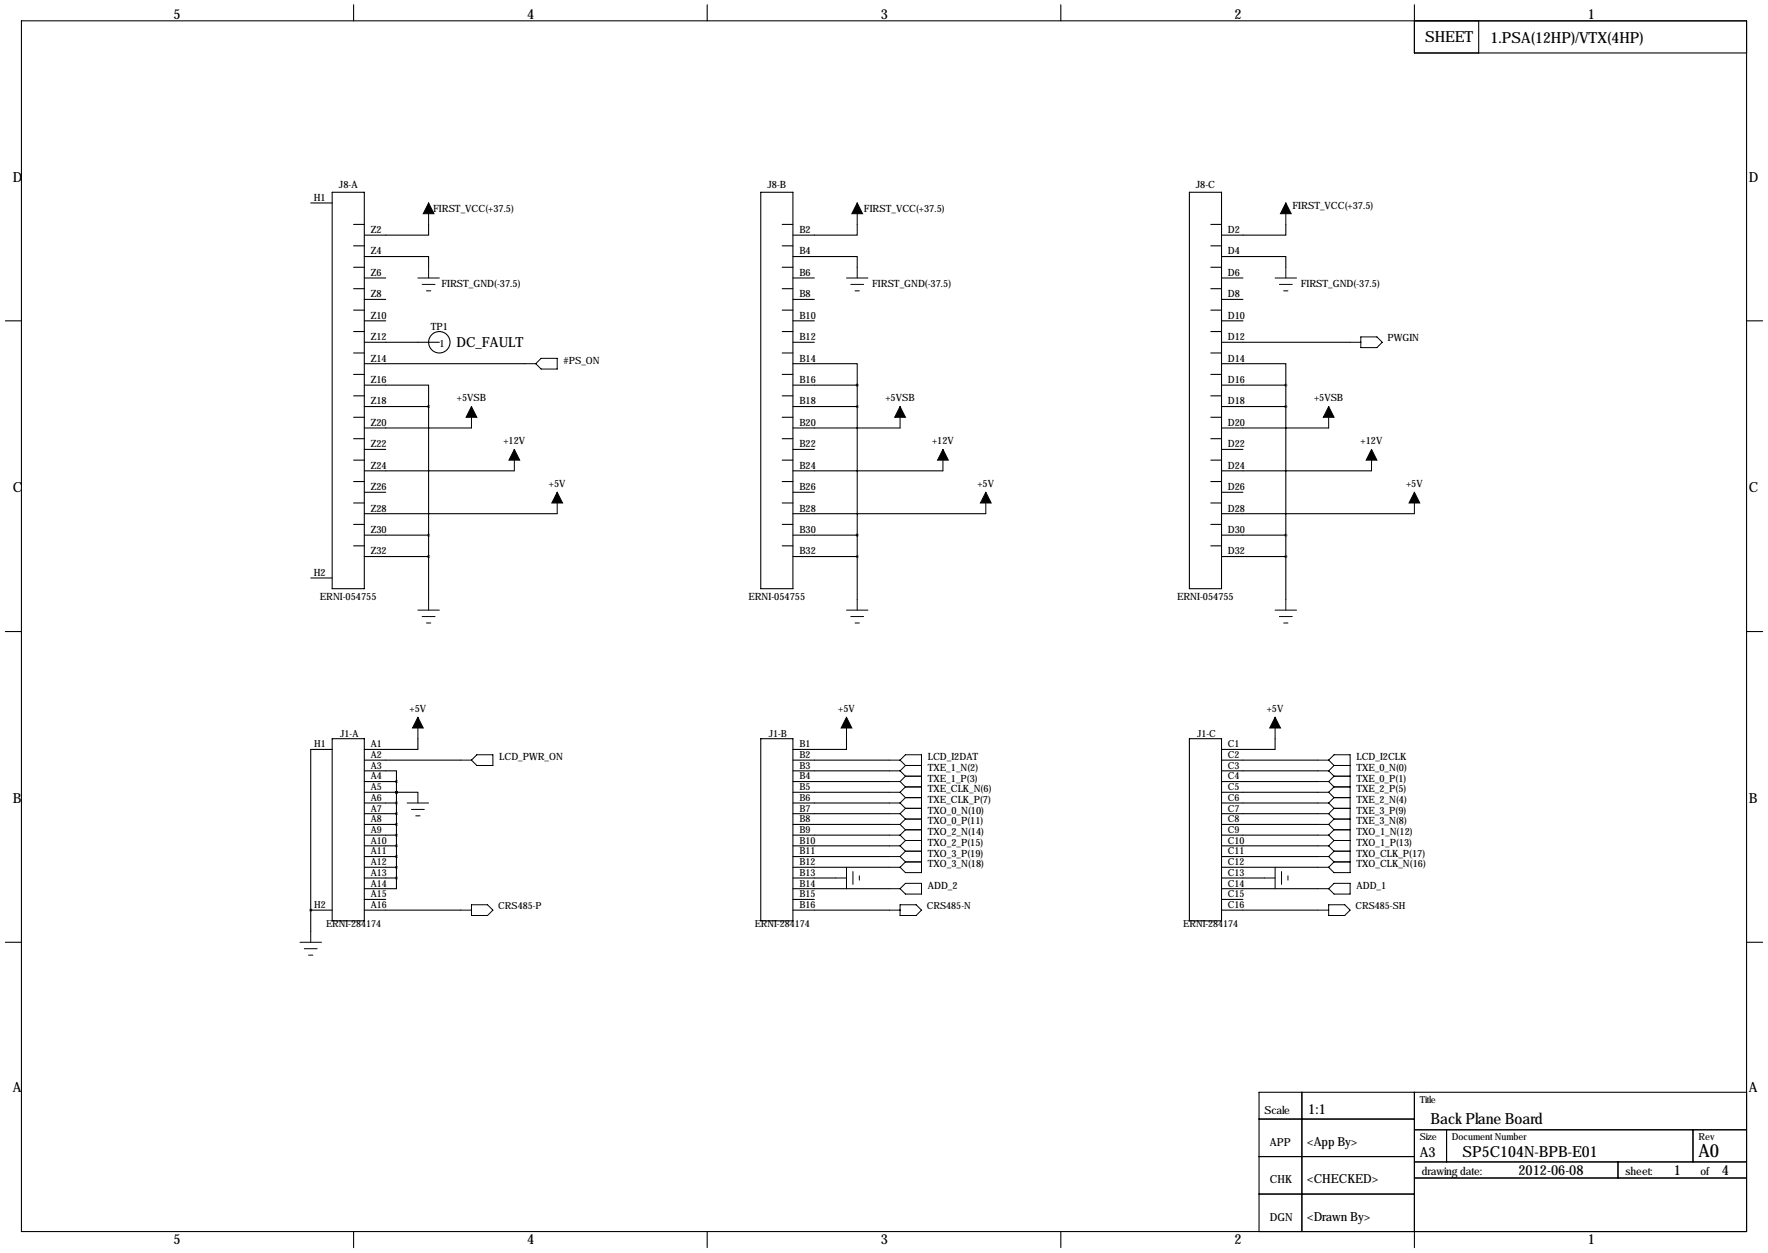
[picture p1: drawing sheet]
<svg xmlns="http://www.w3.org/2000/svg" width="419mm" height="297mm" viewBox="0 0 419 297" stroke-linecap="round" stroke-linejoin="round" font-family="sans-serif">
<g fill="none" stroke="#000" stroke-width=".25">
<path d="M5.1 4.9h408.9v287.1h-408.9zM83.8 1.1v3.8M167.6 1.1v3.8M251.5 1.1v3.8M335.3 1.1v11.5h78.7M350.5 4.9v7.7M73.7 48.1h5M78.7 45.6h7.7v94h-7.7zM83.8 53.2h2.6M83.8 58.3h2.6M101.6 53.2v2.5h-15.2M180.3 45.6h7.7v94h-7.7z"/>
<path d="M185.4 53.2h2.6M185.4 58.3h2.6M203.2 53.2v2.5h-15.2M281.9 45.6h7.7v94h-7.7zM287 53.2h2.6M287 58.3h2.6M304.8 53.2v2.5h-15.2M1.3 76.1h3.8M83.8 63.4h2.6M83.8 68.4h2.6M83.8 73.5h2.6M83.8 78.6h2.6"/>
<path d="M86.4 60.8h15.2v2.6M86.4 76.1h5M86.4 65.9h5M86.4 71h5M185.4 63.4h2.6M185.4 68.4h2.6M185.4 73.5h2.6M185.4 78.6h2.6M188 60.8h15.2v2.6M188 76.1h5M188 65.9h5M188 71h5"/>
<path d="M287 63.4h2.6M287 68.4h2.6M287 73.5h2.6M287 78.6h2.6M289.6 60.8h15.2v2.6M289.6 76.1h5M289.6 65.9h5M289.6 71h5M414 76.1h3.8M83.8 83.7h2.6M83.8 88.8h2.6M83.8 93.8h2.6"/>
<path d="M83.8 98.9h2.6M86.4 91.3h15.2v5.1M86.4 81.1h17.7M86.4 86.2h38.1M86.4 96.4h15.2M101.6 96.4v45.7M185.4 83.7h2.6M185.4 88.8h2.6M185.4 93.8h2.6M185.4 98.9h2.6M188 86.2h15.2v5.1M188 81.1h5"/>
<path d="M188 91.3h15.2M188 96.4h15.2M203.2 91.3v50.8M287 83.7h2.6M287 88.8h2.6M287 93.8h2.6M287 98.9h2.6M289.6 86.2h15.2v5.1M289.6 81.1h30.4M289.6 91.3h15.2M289.6 96.4h15.2M304.8 91.3v50.8"/>
<path d="M83.8 104h2.6M83.8 109.1h2.6M83.8 114.2h2.6M83.8 119.2h2.6M86.4 101.5h25.4M86.4 106.5h5M86.4 111.6h35.5M86.4 116.7h5M185.4 104h2.6M185.4 109.1h2.6M185.4 114.2h2.6M185.4 119.2h2.6"/>
<path d="M188 101.5h25.4M188 106.5h5M188 111.6h35.5M188 116.7h5M287 104h2.6M287 109.1h2.6M287 114.2h2.6M287 119.2h2.6M289.6 101.5h25.4M289.6 106.5h5M289.6 111.6h35.5M289.6 116.7h5"/>
<path d="M73.7 137h5M83.8 124.3h2.6M83.8 129.4h2.6M86.4 121.8h45.7M86.4 126.9h15.2M86.4 131.9h15.2M185.4 124.3h2.6M185.4 129.4h2.6M188 121.8h45.7M188 126.9h15.2M188 131.9h15.2M287 124.3h2.6"/>
<path d="M287 129.4h2.6M289.6 121.8h45.7M289.6 126.9h15.2M289.6 131.9h15.2M1.3 149.7h3.8M414 149.7h3.8M78.7 175.1h7.7v43.2h-7.7zM78.7 177.7h-5v43.1M99.1 175.1v2.6h-12.7M180.3 175.1h7.7v43.2h-7.7zM200.7 175.1v2.6h-12.7M281.9 175.1h7.7v43.2h-7.7z"/>
<path d="M302.3 175.1v2.6h-12.7M86.4 182.7h7.6v2.6M86.4 180.2h22.8M86.4 185.3h7.6M86.4 187.8h12.7M86.4 190.4h7.6M86.4 192.9h7.6M86.4 195.4h7.6M86.4 198h7.6M94 187.8h.1M94 185.3v22.8M188 180.2h22.8"/>
<path d="M188 182.7h22.8M188 185.3h22.8M188 187.8h22.8M188 190.4h22.8M188 192.9h22.8M188 195.4h22.8M188 198h22.8M289.6 180.2h22.8M289.6 182.7h22.8M289.6 185.3h22.8M289.6 187.8h22.8M289.6 190.4h22.8"/>
<path d="M289.6 192.9h22.8M289.6 195.4h22.8M289.6 198h22.8M73.7 215.8h.1M73.7 215.8h5M86.4 200.5h7.6M86.4 203.1h7.6M86.4 205.6h7.6M86.4 208.1h7.6M86.4 213.2h5M86.4 215.8h22.8M94 208.1v2.6h-7.6"/>
<path d="M188 200.5h22.8M188 203.1h22.8M188 205.6h22.8M188 208.1h10.1M188 210.7h22.8M188 213.2h5M188 215.8h22.8M289.6 200.5h22.8M289.6 203.1h22.8M289.6 205.6h22.8M289.6 208.1h10.1M289.6 210.7h22.8"/>
<path d="M289.6 213.2h5M289.6 215.8h22.8M1.3 223.4h3.8M414 223.4h3.8M308.6 258.9v33.1M335.3 258.9v36.9M414 258.9h-115.6v33.1M298.4 274.2h36.9M298.4 265.3h36.9M335.3 279.3h78.7M335.3 275.4h78.7M335.3 267.8h78.7"/>
<path d="M342.9 267.8v7.6M383.5 275.4v3.9M401.3 267.8v7.6M83.8 292v3.8M167.6 292v3.8M251.5 292v3.8M298.4 283.1h36.9"/>
<circle cx="104.1" cy="81.1" r="2.54"/>
</g>
<g fill="none" stroke="#000" stroke-width=".24">
<path d="M101.6 48.1v5.1M203.2 48.1v5.1M304.8 48.1v5.1M99.1 65.9h5M100.1 67.4h3M101.1 68.9h1M101.6 63.4v2.5M200.7 65.9h5M201.7 67.4h3M202.7 68.9h1M203.2 63.4v2.5M302.3 65.9h5"/>
<path d="M303.3 67.4h3M304.3 68.9h1M304.8 63.4v2.5M322.6 79.9h3.8l1.3 1.2-1.3 1.3h-3.8zM111.8 96.4v5.1M124.5 86.2h2.5M128.3 84.9h3.8v2.6h-3.8l-1.3-1.3zM213.4 96.4v5.1M315 96.4v5.1M320 81.1h2.6M121.9 106.5v5.1M132.1 116.7v5.1"/>
<path d="M223.5 106.5v5.1M233.7 116.7v5.1M325.1 106.5v5.1M335.3 116.7v5.1M99.1 144.6h5M100.1 146.2h3M101.1 147.7h1M101.6 142.1v2.5M200.7 144.6h5M201.7 146.2h3M202.7 147.7h1M203.2 142.1v2.5"/>
<path d="M302.3 144.6h5M303.3 146.2h3M304.3 147.7h1M304.8 142.1v2.5M99.1 170v5.1M200.7 170v5.1M302.3 170v5.1M96.5 190.4h5.1M97.5 191.9h3.1M98.6 193.4h1M99.1 187.8v2.6M109.2 180.2h2.6"/>
<path d="M111.8 180.2l1.2-1.3h3.8v2.6h-3.8zM210.8 187.8h2.6M210.8 192.9h2.6M210.8 190.4h2.6M210.8 195.4h2.6M210.8 182.7h2.6M210.8 185.3h2.6M210.8 198h2.6M210.8 180.2h2.6M213.4 185.3l1.2 1.2M213.4 180.2l1.2-1.3h3.8v28h-3.8l-1.2-1.3M213.4 190.4l1.2 1.2"/>
<path d="M213.4 182.7l1.2 1.3M213.4 187.8l1.2 1.3M213.4 192.9l1.2 1.3M213.4 198l1.2 1.2M213.4 195.4l1.2 1.3M213.4 180.2l1.2 1.3M214.6 194.2l-1.2 1.2M214.6 189.1h3.8M214.6 186.5h3.8M214.6 194.2h3.8M214.6 191.6h3.8M214.6 196.7h3.8"/>
<path d="M214.6 184h3.8M214.6 181.5h3.8M214.6 199.2h3.8M214.6 184l-1.2 1.3M214.6 189.1l-1.2 1.3M214.6 181.5l-1.2 1.2M214.6 186.5l-1.2 1.3M214.6 191.6l-1.2 1.3M214.6 196.7l-1.2 1.3M214.6 199.2l-1.2 1.3M312.4 187.8h2.6M312.4 192.9h2.6"/>
<path d="M312.4 190.4h2.6M312.4 195.4h2.6M312.4 182.7h2.6M312.4 185.3h2.6M312.4 198h2.6M312.4 180.2h2.6M315 187.8l1.2 1.3M315 180.2l1.2-1.3h3.8v28h-3.8l-1.2-1.3M315 192.9l1.2 1.3M315 190.4l1.2 1.2M315 195.4l1.2 1.3M315 182.7l1.2 1.3"/>
<path d="M315 185.3l1.2 1.2M315 198l1.2 1.2M315 180.2l1.2 1.3M316.2 189.1h3.8M316.2 186.5h3.8M316.2 186.5l-1.2 1.3M316.2 194.2h3.8M316.2 191.6h3.8M316.2 191.6l-1.2 1.3M316.2 189.1l-1.2 1.3M316.2 196.7h3.8M316.2 194.2l-1.2 1.2"/>
<path d="M316.2 184h3.8M316.2 181.5h3.8M316.2 181.5l-1.2 1.2M316.2 184l-1.2 1.3M316.2 199.2h3.8M316.2 196.7l-1.2 1.3M316.2 199.2l-1.2 1.3M109.2 215.8h2.6M111.8 214.5h3.8l1.2 1.3-1.2 1.2h-3.8zM198.1 208.1h2.6M200.7 205.6v5.1M202.2 206.6v3.1"/>
<path d="M203.7 207.6v1M210.8 215.8h2.6M210.8 200.5h2.6M210.8 203.1h2.6M210.8 205.6h2.6M210.8 210.7h2.6M213.4 214.5h3.8l1.2 1.3-1.2 1.2h-3.8zM213.4 210.7l1.2-1.3h3.8v2.5h-3.8zM213.4 200.5l1.2 1.3M213.4 203.1l1.2 1.2M214.6 201.8h3.8M214.6 204.3h3.8"/>
<path d="M214.6 204.3l-1.2 1.3M214.6 201.8l-1.2 1.3M299.7 208.1h2.6M302.3 205.6v5.1M303.8 206.6v3.1M305.3 207.6v1M312.4 215.8h2.6M312.4 200.5h2.6M312.4 203.1h2.6M312.4 205.6h2.6M312.4 210.7h2.6M315 214.5h3.8l1.2 1.3-1.2 1.2h-3.8z"/>
<path d="M315 210.7l1.2-1.3h3.8v2.5h-3.8zM315 200.5l1.2 1.3M315 203.1l1.2 1.2M316.2 201.8h3.8M316.2 204.3h3.8M316.2 201.8l-1.2 1.3M316.2 204.3l-1.2 1.3M71.1 223.4h5.1M72.1 224.9h3.1M73.2 226.4h1M73.7 220.8v2.6"/>
</g>
<g fill="#000" stroke="#000" stroke-width=".24">
<path d="M101.6 48.1l1.3 2.6h-2.6zM203.2 48.1l1.3 2.6h-2.6zM304.8 48.1l1.3 2.6h-2.6zM111.8 96.4l1.2 2.5h-2.5zM213.4 96.4l1.2 2.5h-2.5zM315 96.4l1.2 2.5h-2.5zM121.9 106.5l1.3 2.6h-2.6zM132.1 116.7l1.2 2.5h-2.5zM223.5 106.5l1.3 2.6h-2.6zM233.7 116.7l1.2 2.5h-2.5zM325.1 106.5l1.3 2.6h-2.6zM335.3 116.7l1.2 2.5h-2.5z"/>
<path d="M99.1 170l1.2 2.6h-2.5zM200.7 170l1.2 2.6h-2.5zM302.3 170l1.2 2.6h-2.5z"/>
</g>
<path d="M73.6 215.8a.05 .05 0 0 0 .1 0 .05 .05 0 0 0-.1 0z" fill="#000" stroke="#000" stroke-width=".63"/>
<text font-size="4.3" x="402.6" y="274.2">A0</text>
<g font-size="3.6">
<text x="337.8" y="10">SHEET</text>
<text x="353.3" y="10.3">1.PSA(12HP)/VTX(4HP)</text>
<text x="339.1" y="266.6">Back Plane Board</text>
<text x="346.7" y="274.2">SP5C104N-BPB-E01</text>
</g>
<g font-size="3.3">
<text x="41.1" y="4.4">5</text>
<text x="125" y="4.4">4</text>
<text x="208.8" y="4.4">3</text>
<text x="292.6" y="4.4">2</text>
<text x="376.4" y="4.4">1</text>
<text x="3" y="43">D</text>
<text x="414.5" y="43">D</text>
<text x="108.2" y="82.2">DC_FAULT</text>
<text x="3" y="116.7">C</text>
<text x="414.5" y="116.7">C</text>
<text x="3" y="190.4">B</text>
<text x="414.5" y="190.4">B</text>
<text x="3" y="258.9">A</text>
<text x="414.5" y="258.9">A</text>
<text x="310.1" y="264">1:1</text>
<text x="336.5" y="274.2">A3</text>
<text x="359.9" y="278.5">2012-06-08</text>
<text x="396.7" y="278.5">1</text>
<text x="408.2" y="278.5">4</text>
<text x="41.1" y="295">5</text>
<text x="125" y="295">4</text>
<text x="208.8" y="295">3</text>
<text x="292.6" y="295">2</text>
<text x="376.4" y="295">1</text>
</g>
<g font-size="3">
<text x="309.9" y="271.6">&lt;App By&gt;</text>
<text x="309.9" y="280.5">&lt;CHECKED&gt;</text>
<text x="309.9" y="289.4">&lt;Drawn By&gt;</text>
</g>
<g font-size="2.6">
<text x="299.7" y="264">Scale</text>
<text x="301" y="271.6">APP</text>
<text x="301" y="280.5">CHK</text>
<text x="337.1" y="278.5">drawing date:</text>
<text x="385.3" y="278.5">sheet:</text>
<text x="403.1" y="278.5">of</text>
<text x="301" y="289.4">DGN</text>
</g>
<g font-size="2.4">
<text x="74.4" y="47.6">H1</text>
<text x="80.3" y="44.6">J8-A</text>
<text x="181.9" y="44.6">J8-B</text>
<text x="283.4" y="44.6">J8-C</text>
<text x="102.7" y="50.2">FIRST_VCC(+37.5)</text>
<text x="204.8" y="50.2">FIRST_VCC(+37.5)</text>
<text x="306.4" y="49.6">FIRST_VCC(+37.5)</text>
<text x="87.9" y="55.2">Z2</text>
<text x="189.5" y="55.2">B2</text>
<text x="291.1" y="55.2">D2</text>
<text x="87.9" y="60.3">Z4</text>
<text x="87.9" y="65.4">Z6</text>
<text x="189.5" y="60.3">B4</text>
<text x="189.5" y="65.4">B6</text>
<text x="291.1" y="60.3">D4</text>
<text x="291.1" y="65.4">D6</text>
<text x="87.9" y="70.5">Z8</text>
<text x="104.6" y="67.9">FIRST_GND(-37.5)</text>
<text x="189.5" y="70.5">B8</text>
<text x="206.8" y="67.9">FIRST_GND(-37.5)</text>
<text x="291.1" y="70.5">D8</text>
<text x="308.4" y="67.9">FIRST_GND(-37.5)</text>
<text x="87.9" y="75.6">Z10</text>
<text x="189.5" y="75.6">B10</text>
<text x="291.1" y="75.6">D10</text>
<text x="87.9" y="80.6">Z12</text>
<text x="102.1" y="78.3">TP1</text>
<text x="104.2" y="82.2">1</text>
<text x="189.5" y="80.6">B12</text>
<text x="291.1" y="80.6">D12</text>
<text x="328.9" y="80.9">PWGIN</text>
<text x="87.9" y="85.7">Z14</text>
<text x="133.6" y="86.2">#PS_ON</text>
<text x="189.5" y="85.7">B14</text>
<text x="291.1" y="85.7">D14</text>
<text x="87.9" y="90.8">Z16</text>
<text x="87.9" y="95.9">Z18</text>
<text x="108.3" y="95.1">+5VSB</text>
<text x="189.5" y="90.8">B16</text>
<text x="189.5" y="95.9">B18</text>
<text x="209.9" y="95.1">+5VSB</text>
<text x="291.1" y="90.8">D16</text>
<text x="291.1" y="95.9">D18</text>
<text x="311.5" y="95.1">+5VSB</text>
<text x="87.9" y="101">Z20</text>
<text x="189.5" y="101">B20</text>
<text x="291.1" y="101">D20</text>
<text x="87.9" y="106">Z22</text>
<text x="119.3" y="105.3">+12V</text>
<text x="189.5" y="106">B22</text>
<text x="220.9" y="105.3">+12V</text>
<text x="291.1" y="106">D22</text>
<text x="322.5" y="105.3">+12V</text>
<text x="87.9" y="111.1">Z24</text>
<text x="189.5" y="111.1">B24</text>
<text x="291.1" y="111.1">D24</text>
<text x="87.9" y="116.2">Z26</text>
<text x="130.1" y="115.4">+5V</text>
<text x="189.5" y="116.2">B26</text>
<text x="231.7" y="115.4">+5V</text>
<text x="291.1" y="116.2">D26</text>
<text x="333.3" y="115.4">+5V</text>
<text x="87.9" y="121.3">Z28</text>
<text x="189.5" y="121.3">B28</text>
<text x="291.1" y="121.3">D28</text>
<text x="87.9" y="126.4">Z30</text>
<text x="87.9" y="131.4">Z32</text>
<text x="189.5" y="126.4">B30</text>
<text x="189.5" y="131.4">B32</text>
<text x="291.1" y="126.4">D30</text>
<text x="291.1" y="131.4">D32</text>
<text x="74.4" y="136.5">H2</text>
<text x="75.8" y="142.2">ERNI-054755</text>
<text x="177.4" y="142.2">ERNI-054755</text>
<text x="279" y="142.2">ERNI-054755</text>
<text x="97.1" y="168.8">+5V</text>
<text x="198.7" y="168.8">+5V</text>
<text x="300.3" y="168.8">+5V</text>
<text x="118.4" y="180.2">LCD_PWR_ON</text>
<text x="220" y="185.3">TXE_1_P(3)</text>
<text x="220" y="182.7">TXE_1_N(2)</text>
<text x="220" y="180.2">LCD_I2DAT</text>
<text x="321.6" y="182.7">TXE_0_N(0)</text>
<text x="321.6" y="185.3">TXE_0_P(1)</text>
<text x="321.6" y="180.2">LCD_I2CLK</text>
<text x="220" y="190.4">TXE_CLK_P(7)</text>
<text x="220" y="187.8">TXE_CLK_N(6)</text>
<text x="321.6" y="187.8">TXE_2_P(5)</text>
<text x="321.6" y="190.4">TXE_2_N(4)</text>
<text x="220" y="192.9">TXO_0_N(10)</text>
<text x="220" y="198">TXO_2_N(14)</text>
<text x="220" y="195.4">TXO_0_P(11)</text>
<text x="321.6" y="192.9">TXE_3_P(9)</text>
<text x="321.6" y="195.4">TXE_3_N(8)</text>
<text x="321.6" y="198">TXO_1_N(12)</text>
<text x="220" y="200.5">TXO_2_P(15)</text>
<text x="220" y="203.1">TXO_3_P(19)</text>
<text x="321.6" y="200.5">TXO_1_P(13)</text>
<text x="321.6" y="203.1">TXO_CLK_P(17)</text>
<text x="220" y="205.6">TXO_3_N(18)</text>
<text x="321.6" y="205.6">TXO_CLK_N(16)</text>
<text x="220" y="210.7">ADD_2</text>
<text x="321.6" y="210.7">ADD_1</text>
</g>
<g font-size="2.3">
<text x="74.4" y="177.2">H1</text>
<text x="80.6" y="174.6">J1-A</text>
<text x="87.9" y="177.2">A1</text>
<text x="87.9" y="179.7">A2</text>
<text x="182.2" y="174.6">J1-B</text>
<text x="189.5" y="177.2">B1</text>
<text x="189.5" y="179.7">B2</text>
<text x="283.8" y="174.6">J1-C</text>
<text x="291.1" y="177.2">C1</text>
<text x="291.1" y="179.7">C2</text>
<text x="87.9" y="182.2">A3</text>
<text x="87.9" y="184.8">A4</text>
<text x="189.5" y="182.2">B3</text>
<text x="189.5" y="184.8">B4</text>
<text x="291.1" y="182.2">C3</text>
<text x="291.1" y="184.8">C4</text>
<text x="87.9" y="187.3">A5</text>
<text x="87.9" y="189.9">A6</text>
<text x="189.5" y="187.3">B5</text>
<text x="189.5" y="189.9">B6</text>
<text x="291.1" y="187.3">C5</text>
<text x="291.1" y="189.9">C6</text>
<text x="87.9" y="192.4">A7</text>
<text x="87.9" y="194.9">A8</text>
<text x="87.9" y="197.5">A9</text>
<text x="189.5" y="192.4">B7</text>
<text x="189.5" y="194.9">B8</text>
<text x="189.5" y="197.5">B9</text>
<text x="291.1" y="192.4">C7</text>
<text x="291.1" y="194.9">C8</text>
<text x="291.1" y="197.5">C9</text>
<text x="87.9" y="200">A10</text>
<text x="87.9" y="202.6">A11</text>
<text x="189.5" y="200">B10</text>
<text x="189.5" y="202.6">B11</text>
<text x="291.1" y="200">C10</text>
<text x="291.1" y="202.6">C11</text>
<text x="87.9" y="205.1">A12</text>
<text x="87.9" y="207.6">A13</text>
<text x="189.5" y="205.1">B12</text>
<text x="189.5" y="207.6">B13</text>
<text x="291.1" y="205.1">C12</text>
<text x="291.1" y="207.6">C13</text>
<text x="74.4" y="215.3">H2</text>
<text x="87.9" y="210.2">A14</text>
<text x="87.9" y="212.7">A15</text>
<text x="87.9" y="215.3">A16</text>
<text x="118.1" y="215.5">CRS485-P</text>
<text x="189.5" y="210.2">B14</text>
<text x="189.5" y="212.7">B15</text>
<text x="189.5" y="215.3">B16</text>
<text x="219.7" y="215.5">CRS485-N</text>
<text x="291.1" y="210.2">C14</text>
<text x="291.1" y="212.7">C15</text>
<text x="291.1" y="215.3">C16</text>
<text x="321.3" y="215.5">CRS485-SH</text>
<text x="77.3" y="219.8">ERNI-284174</text>
<text x="178.9" y="219.8">ERNI-284174</text>
<text x="280.5" y="219.8">ERNI-284174</text>
<text x="336.5" y="261.5">Title</text>
<text x="336.5" y="270.4">Size</text>
<text x="344.2" y="270.4">Document Number</text>
<text x="402.6" y="270.4">Rev</text>
</g>
</svg>
